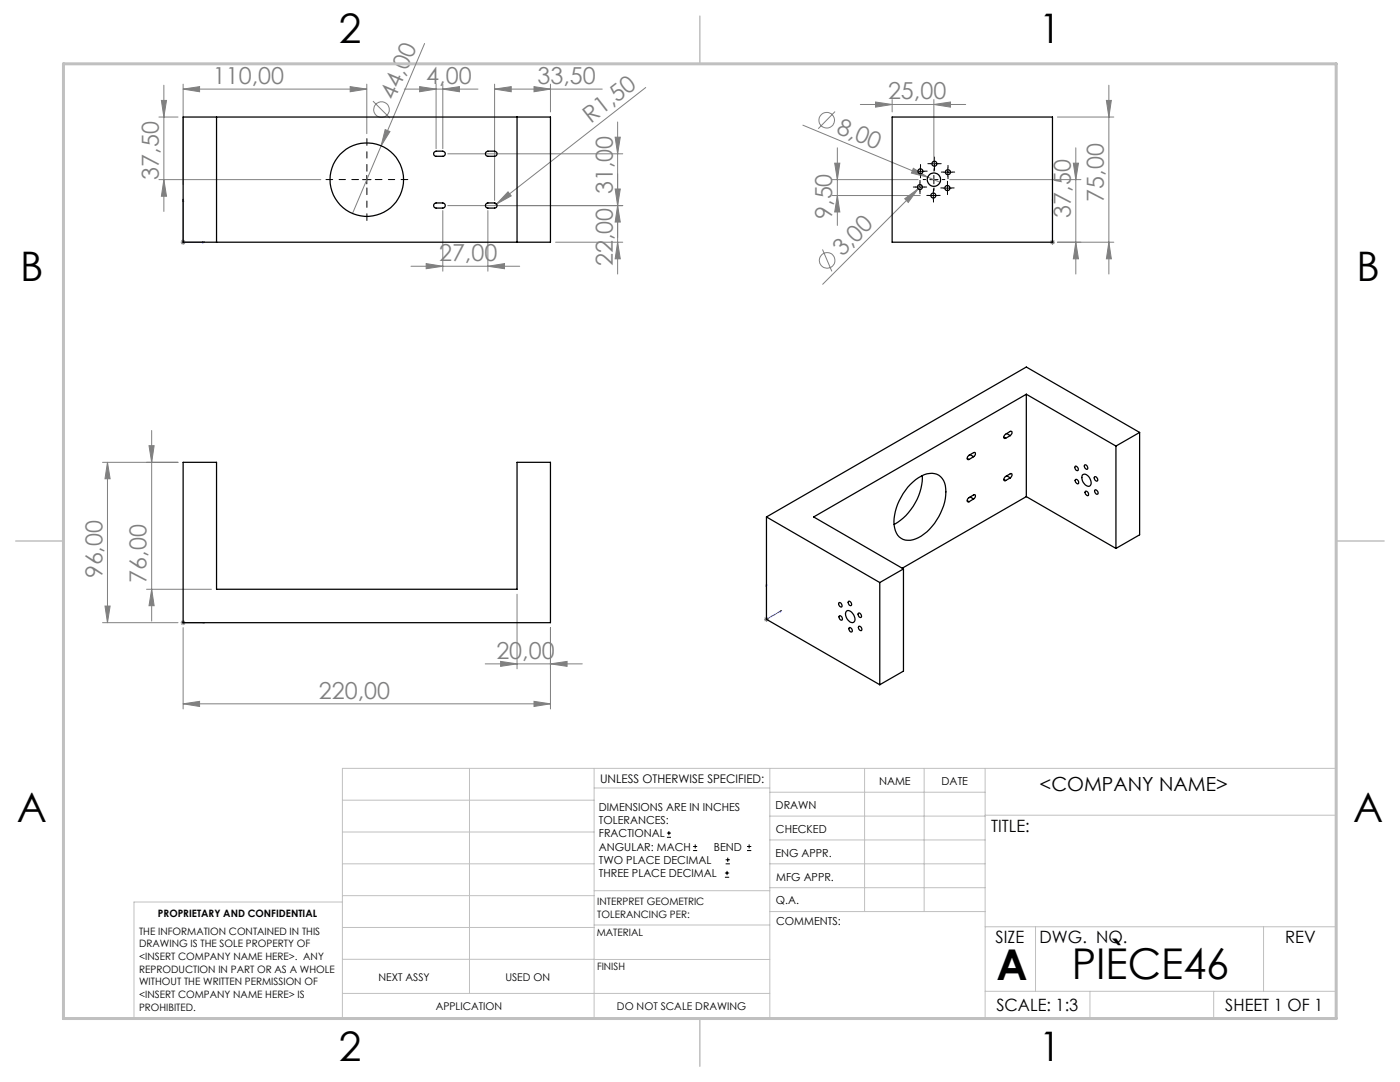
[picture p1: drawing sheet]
<svg xmlns="http://www.w3.org/2000/svg" width="279mm" height="216mm" viewBox="0 0 279 216" stroke-linecap="round" stroke-linejoin="round" font-family="sans-serif">
<g fill="none" stroke="#808080" stroke-width=".2">
<path d="M32.7 17v25.2M36.5 17.8l3.3-.5v1zM36.5 16.8v20M36.5 17.8h36.7M69.9 17.3l3.3 .5-3.3 .5zM73.2 16.8v9.9M80.7 17.8h14.7M83.7 17.3l3.3 .5-3.3 .5zM84.7 8.7l-14.4 33.9M87 16.8v12.9M88.4 17.8l3.3-.5v1zM88.4 16.8v12.9"/>
<path d="M98.7 17.8l3.3-.5v1zM98.7 17.8h21.5M98.7 16.8v23.2M106.6 17.3l3.3 .5-3.3 .5zM109.9 16.8v5.5M128.9 17.5l-29.8 23.2M178 19.9v2.4M186.4 19.9v12.8M221.3 17v37.7M31.7 23.4h3.8M31.7 35.8h32.3M32.2 20h1l-.5 3.4z"/>
<path d="M32.7 35.8l.5 3.4h-1zM74.4 20.2l3.4 3.4M76.9 25.9l.9 .3-1.7 2.9zM89.4 30.7h34.9M101.4 38.3l.6 .8-2.9 1.6zM122.8 27.4h1l-.5 3.3zM122.8 37.7h1l-.5 3.3zM123.3 24.3v30.4M160.2 25l24.9 10.3M166.1 35.8h17.1M166.1 39h17.6M166.6 32.6h1l-.5 3.2z"/>
<path d="M166.7 22.3l-3.4 3.4M167.1 39l.5 3.3h-1zM167.1 29.5v15.5M171.7 20.8h21M174.7 20.4l3.3 .4-3.3 .6zM180.6 39.7l2.6-2-1.9 2.7zM182.3 33.6l2.8 1.7-3.2-.8zM183.9 37l-19.7 19.7M185.1 35.3l2.5 1.1M186.4 20.8l3.3-.4v1zM189.5 35.8h26.2M211 23.4h11.3"/>
<path d="M214.2 32.6h1l-.5 3.2zM214.7 29.5v25.2M220.8 20h1l-.5 3.4zM36.1 48.3h.9M36.2 48l.7 .7M36.5 47.8v1.1M36.9 48l-.7 .7M82 53.1h21.7M85.1 52.6l3.3 .5-3.3 .5zM88.4 42v12.1M89.4 41h34.9M97.4 53.1l3.3-.5v1z"/>
<path d="M97.4 42v12.1M99.1 40.7l-.4 .3M110.9 48.3h13.4M123.3 41l.5 3.3h-1zM123.3 48.3l.5 3.3h-1zM164.1 49.8l1.9 4.4M209.6 48.3h.9M209.7 48l.7 .7M210 47.8v1.1M210.4 48l-.7 .7M214.7 48.3l.5 3.3h-1zM221.3 48.3l.5 3.3h-1z"/>
<path d="M222.3 48.3h-11.3M20.5 92.3h15M21.4 92.3v31.9M21.4 92.3l.6 3.2h-1zM29.7 88.9h1.1l-.5 3.4zM30.3 85.9v38M29.2 117.6h13M30.3 117.6l.5 3.3h-1.1zM103.2 118.6v14.9M20.5 124.2h15M21 120.9h1l-.6 3.3zM36.1 124.2h.9"/>
<path d="M36.2 123.9l.7 .7M36.5 125.2v16.3M36.5 123.8v.9M36.9 123.9l-.7 .7M96.8 132.5h19.4M99.9 132l3.3 .5-3.3 .5zM106.6 139.9l3.3 .5-3.3 .6zM109.9 132.5l3.3-.5v1zM109.9 125.2v16.3M152.5 123.6h1M152.6 123.2l.7 .7M153 123.1v1"/>
<path d="M153.3 123.2l-.7 .7M36.5 140.4l3.3-.5v1.1zM36.5 140.4h73.4"/>
<circle cx="76.1" cy="21.9" r="1.56"/>
<circle cx="165" cy="24" r="1.56"/>
<circle cx="165.1" cy="51.9" r="1.56"/>
</g>
<g fill="none" stroke="#000" stroke-width=".2">
<path d="M72.4 35.8h1.6M73.2 35v1.7M182.7 37.3h1.7M182.8 34.2h1.7M183.6 36.5v1.7M183.7 33.3v1.7M185.5 39h1.6M185.6 35.8h1.6M185.7 32.7h1.6M186.3 38.2v1.6M186.4 35v1.7M186.5 31.9v1.6"/>
<path d="M188.2 37.5h1.7M188.3 34.4h1.7M189.1 36.7v1.6M189.2 33.5v1.7M133.1 167.1h.8M133.1 166.2h.8M133.5 165.8v.9M138.3 169.7h.8M138.3 168.9h.8M138.7 168.5v.8M144.7 175h.8M144.7 174.2h.8"/>
<path d="M144.8 172.4h.9M144.8 171.6h.9M145.1 173.8v.8M145.2 171.1v.9M149.1 169.7h.8M149.1 168.9h.8M149.5 168.5v.8"/>
</g>
<g fill="none" stroke="#00f" stroke-width=".2">
<path d="M36.5 39.7v8.6h4.4M36.5 39.7l.2 .4h-.3zM210 39.7v.4v-.4M210 39.7v8.6M40.4 48.2l.5 .1-.5 .2zM210 48.2v.3zM210 48.3h.1M153 116.5v7.1l3-1.8M153 116.5v.3l-.1 .1zM36.4 124.2h.3zM36.5 124.2h.1M36.5 124.2h4.4"/>
<path d="M40.9 124.2h-.5h.5M155.7 121.9l.3-.1-.3 .3z"/>
</g>
<path d="M71.6 35.8h-6.5M73.2 34.2v-6.5M73.2 37.5v6.5M74.9 35.8h6.5" fill="none" stroke="#000" stroke-width=".2" stroke-dasharray="15.2 1.3 1.3 1.3" stroke-dashoffset="13.9"/>
<g fill="none" stroke="#000" stroke-width=".2" stroke-dasharray="15.2 1.3 1.3 1.3">
<path d="M182.8 37.3h-.5M182.9 34.2h-.5M183.6 36.5v-.5M183.6 38.2v.5M183.7 33.3v-.5M183.7 35v.5M184.4 37.3h.5M184.5 34.2h.5M184.7 35.8h-.5M185.5 39h-.5M185.7 32.7h-.5M186.3 38.2v-.5"/>
<path d="M186.3 39.8v.5M186.4 34.2v-.5M186.4 37.5v.5M186.5 31.8v-.5M186.5 33.5v.5M187.1 39h.5M187.3 32.7h.5M188.1 35.8h.5M188.3 37.5h-.5M188.4 34.3h-.5M189.1 36.7v-.5M189.1 38.3v.5"/>
<path d="M189.2 33.5v-.5M189.2 35.2v.5M189.9 37.5h.5M190 34.3h.5"/>
</g>
<g fill="none" stroke="#c0c0c0" stroke-width=".2">
<path d="M68.3 159.7h50.3M93.7 153.3v44.9M118.6 153.3v49.9M118.6 157.2h35M153.6 153.3v49.9M153.6 158.1h43M172.5 153.3v28.6M184.4 153.3v28.6M196.6 153.3v49.9M68.3 180h-41.6v23.2h240v-49.9h-198.4v49.9M68.3 166h50.3M68.3 178.7h50.3"/>
<path d="M68.3 172.4h50.3M118.6 177.7h35M153.6 162.8h43M153.6 177.1h43M153.6 172.4h43M153.6 167.6h43M196.6 162.7h70.1M68.3 198.2h85.3M68.3 191.4l85.3 .1M68.3 185.1h50.3M118.6 184.6h35M153.6 181.9h43"/>
<path d="M196.6 184.9h70.1M196.6 197.8h70.1M206.7 184.9v12.9M217.5 197.8v5.4M242.2 197.8v5.4M252.2 184.9v12.9"/>
</g>
<path d="M139.7 3.2v9.5M3.1 107.9h9.6M266.7 107.9h9.5M139.7 203.2v9.6" fill="none" stroke="#c0c0c0" stroke-width=".3"/>
<path d="M12.7 12.7h254v190.5h-254z" fill="none" stroke="#c0c0c0" stroke-width=".6"/>
<g fill="#00f">
<path d="M40.4 48.2l.5 .1-.5 .2zM36.5 39.7l.2 .4h-.3z"/>
<path d="M155.7 121.9l.3-.1-.3 .3zM153 116.5v.3l-.1 .1zM40.4 124.2h.5zM36.4 124.2h.3z"/>
<path d="M210 48.2v.3zM210 39.7v.4z"/>
</g>
<g fill="#808080">
<path d="M182.3 33.6l2.8 1.7-3.2-.8z"/>
<path d="M101.4 38.3l.6 .8-2.9 1.6z"/>
<path d="M180.6 39.7l2.6-2-1.9 2.7z"/>
<path d="M76.9 25.9l.9 .3-1.7 2.9z"/>
<path d="M69.9 17.3l3.3 .5-3.3 .5zM36.5 17.8l3.3-.5v1zM88.4 17.8l3.3-.5v1zM83.7 17.3l3.3 .5-3.3 .5zM186.4 20.8l3.3-.4v1zM174.7 20.4l3.3 .4-3.3 .6z"/>
<path d="M98.7 17.8l3.3-.5v1zM106.6 17.3l3.3 .5-3.3 .5zM36.5 140.4l3.3-.5v1.1zM106.6 139.9l3.3 .5-3.3 .6zM99.9 132l3.3 .5-3.3 .5zM109.9 132.5l3.3-.5v1z"/>
<path d="M85.1 52.6l3.3 .5-3.3 .5zM97.4 53.1l3.3-.5v1z"/>
<path d="M221.3 48.3l.5 3.3h-1zM220.8 20h1l-.5 3.4z"/>
<path d="M32.2 20h1l-.5 3.4zM32.7 35.8l.5 3.4h-1zM122.8 37.7h1l-.5 3.3zM123.3 48.3l.5 3.3h-1zM21.4 92.3l.6 3.2h-1zM21 120.9h1l-.6 3.3zM29.7 88.9h1.1l-.5 3.4zM30.3 117.6l.5 3.3h-1.1zM214.2 32.6h1l-.5 3.2zM214.7 48.3l.5 3.3h-1zM166.6 32.6h1l-.5 3.2zM167.1 39l.5 3.3h-1z"/>
<path d="M123.3 41l.5 3.3h-1zM122.8 27.4h1l-.5 3.3z"/>
</g>
<g fill="none" stroke="#000" stroke-width=".25">
<path d="M36.5 23.4h73.4v24.9h-73.4zM43.2 23.4v24.9M86.7 30.3l.3-.1h1.4a.51 .51 0 0 1 .5 .5 .51 .51 0 0 1-.5 .5h-1.5a.5 .5 0 0 1-.2-.9zM97 30.3l.4-.1h1.3a.51 .51 0 0 1 .5 .5 .51 .51 0 0 1-.5 .5h-1.5a.5 .5 0 0 1-.2-.9zM103.2 23.4v24.9M178 23.4h32v24.9h-32zM86.7 40.7l.3-.2h1.4a.51 .51 0 0 1 .5 .5 .51 .51 0 0 1-.5 .5h-1.5a.5 .5 0 0 1-.2-.8zM97 40.7l.4-.2h1.3a.51 .51 0 0 1 .5 .5 .51 .51 0 0 1-.5 .5h-1.5a.5 .5 0 0 1-.2-.8zM204.8 78.7l17.9 10.3M204.8 78.7l-42.4 24.5 17.9 10.3M204.8 78.7v20.4M36.5 92.3h6.7v25.3h60v-25.3h6.7v31.9h-73.4z"/>
<path d="M181.7 96.7a5.9 5.9 0 0 1 4.8-2.2 3.2 3.2 0 0 1 2.3 3.6 11.3 11.3 0 0 1-5.5 9.2 2.98 2.98 0 0 1-4.6-1.4 9.6 9.6 0 0 1 2-8zM184 94.9a11.2 11.2 0 0 1-5.6 9.7M193 91.5l.4 .2M193 99.9l.4 .2M193.6 90.7l.7 .4M193.6 99.2l.7 .4M194.3 99.6l.4-.5-.1-.4-1.5 .9-.1 .4 .4 .1M194.3 91.1l.4-.4-.1-.4-1.2 .5-.3 .3-.1 .5 .4 .1M194.3 99.6l-.9 .5M194.3 91.1l-.9 .6M200.3 87.2l.4 .3M200.3 95.7l.4 .2"/>
<path d="M200.9 86.5l.7 .4M200.9 94.9l.7 .5M201.6 95.4l.4-.5v-.3l-.2-.1-1.2 .7-.3 .6 .4 .1M201.6 86.9l.4-.4v-.4l-.2-.1-1.4 .9-.1 .5 .4 .1M201.6 95.4l-.9 .5M201.6 86.9l-.9 .6M204.8 99.1l-24.7 14.3M204.8 99.1l17.9 10.3M214.6 93a.58 .58 0 0 1 .5 .9 .6 .6 0 0 1-.5-.9zM214.6 95.7a.47 .47 0 0 1 .6 .2 .47 .47 0 0 1-.1 .7l-.4-.4zM216 94.8a1.13 1.13 0 0 1 1.6 .9l.1 .4a.67 .67 0 0 1-.2 .9 .67 .67 0 0 1-.9-.3l-.6-.8-.1-.6zM216.5 92.7a.54 .54 0 0 1 .5 .4 .54 .54 0 0 1-.1 .6l-.4-.4-.1-.3z"/>
<path d="M216.6 98a.6 .6 0 0 1 .6 .9 .58 .58 0 0 1-.6-.9zM218.5 95.1a.6 .6 0 0 1 .5 .9 .58 .58 0 0 1-.5-.9zM218.5 97.8a.56 .56 0 0 1 .5 .8 .56 .56 0 0 1-.5-.8zM222.7 89v20.4M227.4 86.3l-22.6-13.1-51.8 30M227.4 86.3l-4.7 2.7M227.4 86.3v20.4l-4.7 2.7M153 103.2l22.6 13M153 103.2v20.4l22.6 13M175.6 116.2v20.4M180.3 113.5l-4.7 2.7M180.3 113.5v20.4l-4.7 2.7"/>
<path d="M167.5 120.2a.54 .54 0 0 1 .5 .4 .54 .54 0 0 1-.1 .5l-.4-.3-.1-.3zM167.5 122.9a.51 .51 0 0 1 .5 .3 .51 .51 0 0 1-.1 .6l-.4-.4-.1-.3zM169 121.9a1.56 1.56 0 0 1 1.6 1.7 .64 .64 0 0 1-.4 .7 .64 .64 0 0 1-.8-.4 1.46 1.46 0 0 1-.4-2zM169.3 120.1a.47 .47 0 0 1 .6 .2 .47 .47 0 0 1-.1 .6l-.4-.4zM169.4 125.3a.47 .47 0 0 1 .6 .2 .47 .47 0 0 1-.1 .6l-.4-.3zM171.3 122.3a.51 .51 0 0 1 .5 .3 .51 .51 0 0 1-.1 .6l-.4-.3-.1-.3zM171.4 125a.51 .51 0 0 1 .5 .3 .51 .51 0 0 1-.1 .5l-.4-.2-.1-.4z"/>
<circle cx="73.2" cy="35.8" r="7.3"/>
<circle cx="183.6" cy="37.3" r=".5"/>
<circle cx="183.7" cy="34.2" r=".5"/>
<circle cx="186.3" cy="39" r=".5"/>
<circle cx="186.4" cy="35.8" r="1.34"/>
<circle cx="186.5" cy="32.7" r=".5"/>
<circle cx="189.1" cy="37.5" r=".52"/>
<circle cx="189.2" cy="34.4" r=".51"/>
</g>
<g font-size="8.5">
<text x="198.9" y="195.5">A</text>
<text x="213.9" y="195.4">PIÈCE46</text>
</g>
<g font-size="8.1">
<text x="67.6" y="8.5">2</text>
<text x="207.3" y="8.5">1</text>
<text x="4" y="56.1">B</text>
<text x="270.7" y="56.1">B</text>
<text x="3.3" y="164.1">A</text>
<text x="270" y="164.1">A</text>
<text x="67.6" y="211.7">2</text>
<text x="207.3" y="211.7">1</text>
</g>
<g font-size="4.7" fill="#808080">
<text x="42.5" y="16.8">110,00</text>
<text x="85.1" y="16.8">4,00</text>
<text x="107.3" y="16.8">33,50</text>
<text x="78.7" y="20.2" transform="rotate(-67 78.7 20.2)">44,00</text>
<text x="177.2" y="19.8">25,00</text>
<text x="117.9" y="24.8" transform="rotate(-38 117.9 24.8)">R1,50</text>
<text x="166.7" y="26.5" transform="rotate(23 166.7 26.5)">8,00</text>
<text x="31.7" y="35.9" transform="rotate(-90 31.7 35.9)">37,50</text>
<text x="122.3" y="38.7" transform="rotate(-90 122.3 38.7)">31,00</text>
<text x="220.3" y="40.3" transform="rotate(-90 220.3 40.3)">75,00</text>
<text x="166.1" y="43.7" transform="rotate(-90 166.1 43.7)">9,50</text>
<text x="213.7" y="43.5" transform="rotate(-90 213.7 43.5)">37,50</text>
<text x="87.6" y="52.1">27,00</text>
<text x="122.3" y="53.1" transform="rotate(-90 122.3 53.1)">22,00</text>
<text x="168.1" y="51.3" transform="rotate(-45 168.1 51.3)">3,00</text>
<text x="20.5" y="115.4" transform="rotate(-90 20.5 115.4)">96,00</text>
<text x="29.3" y="116.2" transform="rotate(-90 29.3 116.2)">76,00</text>
<text x="99.1" y="131.4">20,00</text>
<text x="63.6" y="139.4">220,00</text>
</g>
<text font-size="3.9" x="207.5" y="157.8">&lt;COMPANY NAME&gt;</text>
<g font-size="3.4">
<text x="197.8" y="166">TITLE:</text>
<text x="198.7" y="188.1">SIZE</text>
<text x="207.5" y="188.1">DWG. NO.</text>
<text x="256.5" y="188.2">REV</text>
<text x="198.8" y="201.7">SCALE: 1:3</text>
<text x="244.5" y="201.7">SHEET 1 OF 1</text>
</g>
<text font-size="2.4" x="119.8" y="156.2">UNLESS OTHERWISE SPECIFIED:</text>
<g font-size="2.2">
<text x="119.5" y="161.8">DIMENSIONS ARE IN INCHES</text>
<text x="154.8" y="161.4">DRAWN</text>
<text x="175.4" y="156.6">NAME</text>
<text x="187.9" y="156.7">DATE</text>
<text x="119.5" y="164.4">TOLERANCES:</text>
<text x="119.5" y="167.1">FRACTIONAL</text>
<text x="154.9" y="166.3">CHECKED</text>
<text x="119.5" y="169.7">ANGULAR: MACH</text>
<text x="119.5" y="172.4">TWO PLACE DECIMAL</text>
<text x="142.5" y="169.7">BEND</text>
<text x="154.8" y="170.9">ENG APPR.</text>
<text x="119.5" y="175">THREE PLACE DECIMAL</text>
<text x="154.9" y="175.7">MFG APPR.</text>
<text x="154.9" y="180.4">Q.A.</text>
<text x="154.9" y="184.6">COMMENTS:</text>
</g>
<g font-size="2.1">
<text x="75.5" y="195.7">NEXT ASSY</text>
<text x="100.9" y="195.7">USED ON</text>
<text x="86.9" y="201.5">APPLICATION</text>
<text x="123.1" y="201.6">DO NOT SCALE DRAWING</text>
</g>
<g font-size="2">
<text x="31.5" y="182.9">PROPRIETARY AND CONFIDENTIAL</text>
<text x="119.2" y="180.6">INTERPRET GEOMETRIC</text>
<text x="119.2" y="183.1">TOLERANCING PER:</text>
<text x="27.8" y="186.5">THE INFORMATION CONTAINED IN THIS</text>
<text x="27.8" y="189">DRAWING IS THE SOLE PROPERTY OF</text>
<text x="27.8" y="191.6">&lt;INSERT COMPANY NAME HERE&gt;. ANY</text>
<text x="119.1" y="186.7">MATERIAL</text>
<text x="27.8" y="194.1">REPRODUCTION IN PART OR AS A WHOLE</text>
<text x="27.8" y="196.6">WITHOUT THE WRITTEN PERMISSION OF</text>
<text x="119.1" y="193.5">FINISH</text>
<text x="27.8" y="199.1">&lt;INSERT COMPANY NAME HERE&gt; IS</text>
<text x="27.8" y="201.7">PROHIBITED.</text>
</g>
</svg>
